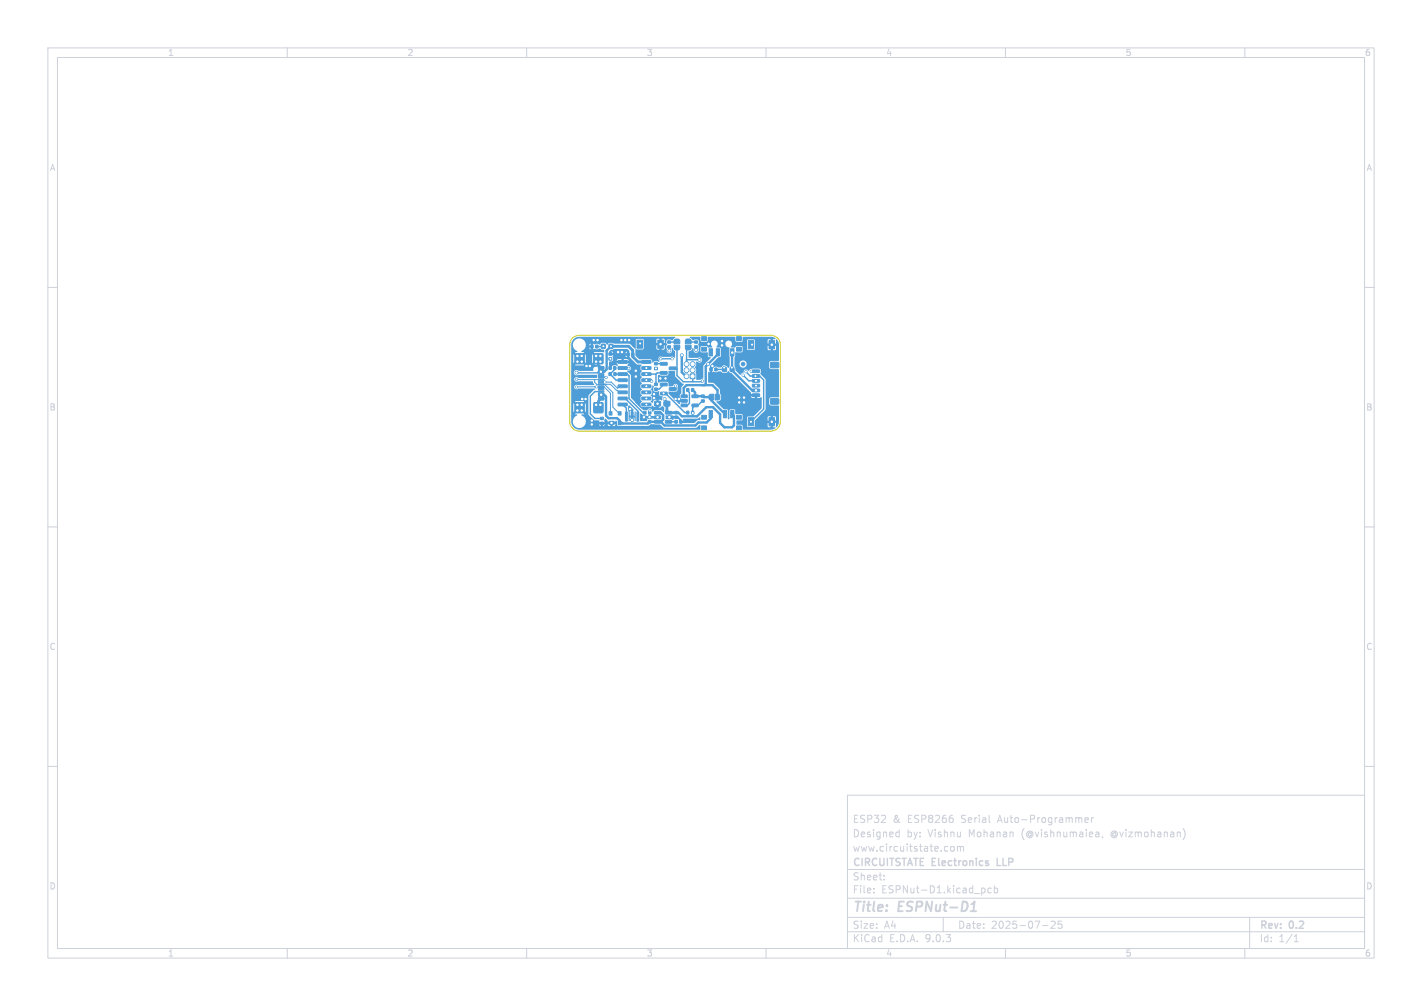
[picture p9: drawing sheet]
<svg xmlns="http://www.w3.org/2000/svg" width="297mm" height="210mm" viewBox="0 0 297 210" stroke-linecap="round" stroke-linejoin="round" font-family="sans-serif">
<g fill="none" stroke="#cdd1da" stroke-width=".21">
<path d="M10 10h277v190h-277zM12 12h273v186h-273zM60 10v2M110 10v2M160 10v2M210 10v2M260 10v2M10 60h2M285 60h2M10 110h2M285 110h2M10 160h2"/>
<path d="M177 166h108v32h-108zM187.4 173.7l.4 .1M187.8 173.2v1.5M187.8 174.6l-.4 .1M198.7 176.8l.3-.1 .3 .3v.4l-.3 .3-.3-.1-.2-.2zM199 170.9v.7M200 176.8l.4-.1 .2 .2M200 176.7v1M200.6 176.9l.2-.2 .4 .1v.9M200.6 176.9v.8M206.7 171.6l.1 .1M226.6 171.2l.7-.1-.1-.3-.4-.1-.2 .2 .1 .7h.5"/>
<path d="M228 170.7v1M228.4 170.7l-.4 .3M229 173.7h.3l.2 .2v.8M229.5 174.6l-.5 .1M229.5 174.1h-.5M230.3 174.6l-.1 .3M247.1 173a1.72 1.72 0 0 1 0 2.3M285 160h2M60 198v2M110 198v2M160 198v2M177 194.5h108"/>
<path d="M177 191.5h108M177 187.5h108M177 181.5h108M182.5 186.3v.1M182.5 185.5v.1M184.7 183.6v.1M184.7 182.8v.1M197 191.5v3M205.5 185.4l.2 .3v.4l-.2 .3M207 185.5l-.4-.1-.3 .3 .2 .6h.5M207.7 185.5l.4-.1 .3 .3-.2 .6h-.5M207.7 184.9v1.5"/>
<path d="M210 198v2M217.7 193.2h1.2M219.5 192.4l.6-.1 .3 .4-.9 1.1h.9M221.7 192.3h-.7v.7l.2-.1h.5l.1 .3-.1 .5-.2 .1-.5-.1M260 198v2M261 191.5v6.5M270.3 196.6h.9M270.3 195.5l.4-.4v1.5"/>
</g>
<path d="M202.7 190.2h1.2M203.1 188.7l.5-.5-.3 2" fill="none" stroke="#cdd1da" stroke-width=".4"/>
<path d="M208.3 179.2v1.5h.7" fill="none" stroke="#cdd1da" stroke-width=".3"/>
<g fill="#4e9dd7" stroke="#4e9dd7" stroke-width=".21">
<path d="M153.8 72.5h1v.8h-1z"/>
<path d="M153.8 70.3h1v.8h-1z"/>
<path d="M146.5 72.5h1v.8h-1z"/>
<path d="M146.5 70.3h1v.8h-1z"/>
<path d="M152.6 72.8h.7v1.5h-.7z"/>
<path d="M149.6 72.8h.7v1.5h-.7z"/>
<path d="M148.1 72.8h.7v1.5h-.7z"/>
<path d="M146.5 83.5h.6v.5h-.6z"/>
<path d="M146.5 82.5h.6v.4h-.6z"/>
<path d="M135.5 85.9h.4v.5h-.4z"/>
<path d="M134.5 85.9h.4v.5h-.4z"/>
<path d="M129.1 75.3h1.8l.1 .5h-1.8z"/>
<path d="M129.1 76.6l1.8-.1 .1 .5-1.8 .1z"/>
<path d="M129.1 77.8h1.8l.1 .5-1.8 .1z"/>
<path d="M129.1 79.1h1.8l.1 .5-1.8 .1z"/>
<path d="M129.1 80.4l1.8-.1 .1 .5-1.8 .1z"/>
<path d="M129.1 81.6h1.8l.1 .5-1.8 .1z"/>
<path d="M129.1 82.9h1.8l.1 .5-1.8 .1z"/>
<path d="M129.1 84.2h1.8l.1 .5h-1.8z"/>
<path d="M134.1 84.2h1.8l.1 .5h-1.9z"/>
<path d="M134.1 82.9h1.8l.1 .5-1.9 .1z"/>
<path d="M134.1 81.6h1.8l.1 .5-1.9 .1z"/>
<path d="M134.1 80.4l1.8-.1 .1 .5-1.9 .1z"/>
<path d="M134.1 79.1h1.8l.1 .5-1.9 .1z"/>
<path d="M134.1 77.8h1.8l.1 .5-1.9 .1z"/>
<path d="M134.1 76.6l1.8-.1 .1 .5-1.9 .1z"/>
<path d="M134.1 75.3h1.8l.1 .5h-1.9z"/>
<path d="M128.2 77.8h.5v.6h-.5z"/>
<path d="M127.2 77.8h.5v.6h-.5z"/>
<path d="M123.4 72.1h.5v.5h-.5z"/>
<path d="M124.4 72.1h.5v.5h-.5z"/>
<path d="M144.4 85.8h.5v.6h-.5z"/>
<path d="M143.4 85.8h.5v.6h-.5z"/>
<path d="M142.3 82.5l1.2-.1v.5l-1.2 .1z"/>
<path d="M142.3 83.4h1.2v.5l-1.2 .1z"/>
<path d="M142.3 84.4l1.2-.1v.5l-1.2 .1z"/>
<path d="M144.6 84.4l1.1-.1 .1 .5-1.2 .1z"/>
<path d="M144.6 82.5l1.1-.1 .1 .5-1.2 .1z"/>
<path d="M143.2 72.1h1.1v.8l-.4 .2-.6-.1-.1-.2z"/>
<path d="M143.2 70.9l.3-.1h.7l.1 .2v.8h-1.1z"/>
<path d="M131.9 73.7h.5v.6h-.5z"/>
<path d="M131 73.7h.4v.6h-.4z"/>
<path d="M133 86h.4v1.9h-.4z"/>
<path d="M131.8 86h.4v1.9h-.4z"/>
<path d="M130.6 86h.4v1.9h-.4z"/>
<path d="M136.7 75.7h.6v.4h-.6z"/>
<path d="M136.7 76.7h.6v.5h-.6z"/>
<path d="M141 87.8h.5v.5h-.5z"/>
<path d="M141.9 87.8h.5v.5h-.5z"/>
<path d="M127.2 74.7h.6v.5h-.6z"/>
<path d="M127.2 73.7h.6v.4h-.6z"/>
<path d="M137.9 80h1.4l.1 .5h-1.4z"/>
<path d="M137.9 81.9h1.4l.1 .5h-1.4z"/>
<path d="M139.8 81l1.4-.1v.5l-1.3 .1z"/>
<path d="M127.2 87.9h1v.7h-1z"/>
<path d="M129.1 87.9h.6v.7h-.6z"/>
<path d="M129.1 85.9h.6v.7h-.6z"/>
<path d="M127.2 85.9h.6v.7h-.6z"/>
<path d="M138.7 83.8h1.2v.9h-1.2z"/>
<path d="M136.8 83.8h1.1v.9h-1.1z"/>
<path d="M146.5 86.7h1v.8h-1z"/>
<path d="M146.5 88.9h1v.8h-1z"/>
<path d="M153.8 86.7h1v.8h-1z"/>
<path d="M153.8 88.9h1v.8h-1z"/>
<path d="M148.1 85.7h.7v1.5h-.7z"/>
<path d="M151.1 85.7h.7v1.5h-.7z"/>
<path d="M152.6 85.7h.7v1.5h-.7z"/>
<path d="M160.6 87.2h1.2v1.7h-1.2z"/>
<path d="M156.3 87.2h1.1v1.7h-1.1z"/>
<path d="M135.4 87.8h.5v.5h-.5z"/>
<path d="M135.4 86.9h.5v.4h-.5z"/>
<path d="M125 76.5h1l.1 .5-1 .1z"/>
<path d="M125 77.3h1l.1 .5-1 .1z"/>
<path d="M125 78.6h1.1v.2l-1 .1z"/>
<path d="M125 79.6h1.1v.2l-1 .1z"/>
<path d="M125 80.1h1.1v.2l-1 .1z"/>
<path d="M125 81.1h1.1v.2l-1 .1z"/>
<path d="M125 82.1h1l.1 .5-1 .1z"/>
<path d="M125 82.9h1l.1 .5-1 .1z"/>
<path d="M125 81.6h1.1v.2l-1 .1z"/>
<path d="M125 80.6h1.1v.2l-1 .1z"/>
<path d="M125 79.1h1.1v.2l-1 .1z"/>
<path d="M125 78.1h1.1v.2l-1 .1z"/>
<path d="M124.1 73.9h1.8v2h-1.8z"/>
<path d="M120.1 73.9h1.9v2h-1.9z"/>
<path d="M124.1 84.1h1.8v2h-1.8z"/>
<path d="M120.1 84.1h1.9v2h-1.9z"/>
<path d="M144.2 78.1h1v1h-1z"/>
<path d="M151 76.7h.7v.9h-.7z"/>
<path d="M152.5 76.7h.8v.9h-.8z"/>
<path d="M137.4 71h1.1v1.7h-1.1z"/>
<path d="M133 71h1.2v1.7h-1.2z"/>
<path d="M149.4 82.3h.7l.2 .2 .1 .6-.2 .3-.8 .1z"/>
<path d="M148.1 82.5l.2-.2h.8v1.2h-.8l-.2-.2z"/>
<path d="M139.5 72.2h.5v.5h-.5z"/>
<path d="M139.5 71.2h.5v.4h-.5z"/>
<path d="M137.9 75.7h1.4l.1 .5h-1.4z"/>
<path d="M137.9 77.6h1.4l.1 .5h-1.4z"/>
<path d="M139.8 76.6h1.3l.1 .5-1.3 .1z"/>
<path d="M160.6 71.1h1.2v1.7h-1.2z"/>
<path d="M156.3 71.1h1.1v1.7h-1.1z"/>
<path d="M125.6 71.9h.8v.8h-.8z"/>
<path d="M127.2 71.9h.8v.8h-.8z"/>
<path d="M143.4 81.1h.5v.6h-.5z"/>
<path d="M144.4 81.1h.5v.6h-.5z"/>
<path d="M157.2 82.2h1.4l.1 .5-1.5 .1z"/>
<path d="M157.2 81.2h1.4l.1 .5-1.5 .1z"/>
<path d="M157.2 80.2h1.4l.1 .5-1.5 .1z"/>
<path d="M157.2 79.2h1.4l.1 .5-1.5 .1z"/>
<path d="M157.2 78.2h1.4l.1 .5-1.5 .1z"/>
<path d="M157.2 77.2h1.4l.1 .5-1.5 .1z"/>
<path d="M160.9 83.3l1.6-.1 .2 .3v.7l-.3 .2h-1.4l-.1-.2z"/>
<path d="M160.9 75.7l1.6-.1 .2 .3v.7l-.3 .2h-1.4l-.1-.2z"/>
<path d="M148.3 76.8h.4v.6h-.4z"/>
<path d="M149.3 76.8h.5v.6h-.5z"/>
<path d="M125.4 87.1h.6v.5h-.6z"/>
<path d="M125.4 88.1h.6v.5h-.6z"/>
<path d="M140.8 72.1h1.2l-.1 .8-.3 .2-.7-.1-.1-.2z"/>
<path d="M140.9 70.8h.9l.2 .2v.8h-1.2v-.8z"/>
<path d="M136.7 81h.6v.5h-.6z"/>
<path d="M136.7 80h.6v.5h-.6z"/>
<path d="M128.2 76.6h.4v.5h-.4z"/>
<path d="M127.2 76.6h.5v.5h-.5z"/>
<path d="M141 85.9h.5v.5h-.5z"/>
<path d="M141 86.9h.5v.4h-.5z"/>
<path d="M136.7 85.9h1.2l.1 .5h-1.2z"/>
<path d="M136.7 86.8h1.2l.1 .5-1.2 .1z"/>
<path d="M136.7 87.8h1.2l.1 .5h-1.2z"/>
<path d="M139 87.8h1.2l.1 .5h-1.2z"/>
<path d="M139 85.9h1.2l.1 .5h-1.2z"/>
<path d="M145.1 72.2h.6v.5h-.6z"/>
<path d="M145.1 71.2h.6v.4h-.6z"/>
<circle cx="143.4" cy="78.6" r=".5"/>
<circle cx="144.7" cy="77.3" r=".5"/>
<circle cx="143.4" cy="77.3" r=".5"/>
<circle cx="144.7" cy="76" r=".5"/>
<circle cx="143.4" cy="76" r=".5"/>
<circle cx="155.2" cy="76" r=".38"/>
<circle cx="154.4" cy="84" r=".3"/>
<circle cx="120.6" cy="85.7" r=".3"/>
<circle cx="121.5" cy="74.3" r=".3"/>
<circle cx="123.2" cy="76.4" r=".3"/>
<circle cx="132" cy="87.7" r=".3"/>
<circle cx="120.6" cy="74.3" r=".3"/>
<circle cx="137.3" cy="87.1" r=".3"/>
<circle cx="124.5" cy="74.3" r=".3"/>
<circle cx="124.5" cy="84.5" r=".3"/>
<circle cx="150.8" cy="71.2" r=".3"/>
<circle cx="125.4" cy="74.3" r=".3"/>
<circle cx="124.5" cy="75.5" r=".3"/>
<circle cx="129.1" cy="73.5" r=".3"/>
<circle cx="127.7" cy="88.3" r=".3"/>
<circle cx="120.6" cy="84.5" r=".3"/>
<circle cx="134.5" cy="87.1" r=".3"/>
<circle cx="137.9" cy="79" r=".3"/>
<circle cx="132.8" cy="77.4" r=".3"/>
<circle cx="120.6" cy="75.5" r=".3"/>
<circle cx="129.8" cy="71" r=".3"/>
<circle cx="124" cy="71" r=".3"/>
<circle cx="154.4" cy="83" r=".3"/>
<circle cx="121.5" cy="85.7" r=".3"/>
<circle cx="155.4" cy="83" r=".3"/>
<circle cx="121.6" cy="83.3" r=".3"/>
<circle cx="148.8" cy="76.4" r=".3"/>
<circle cx="132.8" cy="78.6" r=".3"/>
<circle cx="125.4" cy="84.5" r=".3"/>
<circle cx="161.2" cy="72" r=".3"/>
<circle cx="121.5" cy="75.5" r=".3"/>
<circle cx="136.6" cy="83.1" r=".3"/>
<circle cx="150.8" cy="72.1" r=".3"/>
<circle cx="122.5" cy="76.4" r=".3"/>
<circle cx="121.5" cy="84.5" r=".3"/>
<circle cx="161.2" cy="88" r=".3"/>
<circle cx="139" cy="79" r=".3"/>
<circle cx="138" cy="71.9" r=".3"/>
<circle cx="155.4" cy="84" r=".3"/>
<circle cx="123.6" cy="88.6" r=".3"/>
<circle cx="130.6" cy="71" r=".3"/>
<circle cx="123.6" cy="87.8" r=".3"/>
<circle cx="135.7" cy="87.1" r=".3"/>
<circle cx="131.4" cy="71" r=".3"/>
<circle cx="137.3" cy="84.3" r=".3"/>
<circle cx="148" cy="71.8" r=".3"/>
<circle cx="139.8" cy="87.1" r=".3"/>
<circle cx="122.3" cy="83.3" r=".3"/>
<circle cx="136.6" cy="82.3" r=".3"/>
<circle cx="125.4" cy="75.5" r=".3"/>
<circle cx="129.9" cy="73.5" r=".3"/>
<circle cx="141.8" cy="83.3" r=".3"/>
<circle cx="124.8" cy="71" r=".3"/>
<circle cx="141.1" cy="83.3" r=".3"/>
<circle cx="131.6" cy="85.4" r=".3"/>
<circle cx="120.4" cy="77.8" r=".3"/>
<circle cx="125.5" cy="77.6" r=".3"/>
<circle cx="125.6" cy="82.4" r=".3"/>
<circle cx="127.6" cy="72.3" r=".23"/>
<circle cx="145.4" cy="73.1" r=".3"/>
<circle cx="138.8" cy="83.3" r=".3"/>
<circle cx="139.8" cy="73.2" r=".3"/>
<circle cx="126" cy="72.3" r=".23"/>
<circle cx="146.7" cy="79.5" r=".22"/>
<circle cx="157.1" cy="71.9" r=".22"/>
<circle cx="156.9" cy="77.5" r=".22"/>
<circle cx="120.4" cy="79.2" r=".23"/>
<circle cx="120.4" cy="80.8" r=".23"/>
<circle cx="126.3" cy="79.7" r=".23"/>
<circle cx="124.6" cy="80.8" r=".22"/>
<circle cx="157.8" cy="78.5" r=".23"/>
<circle cx="156.8" cy="88" r=".23"/>
<circle cx="146.1" cy="75.2" r=".3"/>
<circle cx="141.1" cy="80.6" r=".23"/>
<circle cx="155.8" cy="77.6" r=".23"/>
<circle cx="133.7" cy="71.7" r=".22"/>
<circle cx="144.7" cy="86.2" r=".22"/>
<circle cx="152.9" cy="73.6" r=".3"/>
<circle cx="142.4" cy="74.1" r=".3"/>
<circle cx="152.9" cy="76.7" r=".23"/>
<circle cx="157.9" cy="81.5" r=".3"/>
<circle cx="126.6" cy="78.8" r=".23"/>
<circle cx="127.5" cy="74.9" r=".22"/>
<circle cx="140.4" cy="74.9" r=".22"/>
<circle cx="157.9" cy="79.5" r=".22"/>
<circle cx="138" cy="74.9" r=".23"/>
<circle cx="155.2" cy="78.3" r=".22"/>
<circle cx="131.3" cy="76.9" r=".23"/>
<circle cx="157.9" cy="80.5" r=".22"/>
<circle cx="135.7" cy="85.7" r=".22"/>
<circle cx="135" cy="78.1" r=".22"/>
<circle cx="137" cy="76.9" r=".23"/>
<circle cx="135" cy="79.4" r=".22"/>
<circle cx="136.1" cy="79.6" r=".23"/>
<circle cx="138.6" cy="82.1" r=".22"/>
<circle cx="135" cy="76.8" r=".22"/>
<circle cx="135" cy="84.4" r=".22"/>
<circle cx="135" cy="83.2" r=".22"/>
<circle cx="135" cy="81.9" r=".22"/>
<circle cx="135" cy="80.6" r=".22"/>
<circle cx="151.3" cy="76.7" r=".23"/>
<circle cx="147.9" cy="76" r=".3"/>
</g>
<path d="M125 74.9v1.3l.6 .6M125.1 76.3l-1.9 .1M130.1 75.6h-1.7l-1 .9v.3M148.8 76.4l-.3 .3v.4M125.6 83.2l-.6 .6v1.3M131.6 85.4l.4 .4v1.9M134.5 87.1h.1M134.5 87.1h2.8M139.8 87.1h1.8l.6 .6v.4M139.8 87.1h.1M141.8 83.3l.4 .4h.7" fill="none" stroke="#4e9dd7" stroke-width=".4"/>
<g fill="none" stroke="#4e9dd7" stroke-width=".3">
<path d="M125.6 77.6h-.6l-.2 .2h-4.4M125.6 78.8h1M126 72.3h-1.4M128.4 76.8v.3l-1 1 1.3 1.3h1.4M128.4 78.1h2.6l.4 .3v4.8l2.9 3h.4M130.1 76.8l1.2 .1M132.8 78.6v5.3l1.2 1.2h3l.3-.3v-.5M135 79.4h1.1v.2M135 78.1h2M137 78.1v2.1M137 75.9h1.6M138 74.9h2.4"/>
<path d="M138.6 77.8h-1.3l-.3 .3M139.7 72.4l.1 .8M140.5 76.9l.9 .1M141.4 72.6h.1M141.4 71.3l-.2 .1h-1.5M141.4 72.6v5.8l1.3 1.3h3.9l.1-.2M143.4 75.1l2.7 .1M143.4 76h.1M143.7 72.6l-.3 .3v3.1M143.7 71.3l.2 .1h1.5M144.7 78.6v1.1M145.4 72.4v.7"/>
<path d="M149.5 77.1h1.8M151.3 77.1h.1M155.2 78.3l1.2 1.2h1.5M155.8 77.6l.9 .9h2l.8 .8v6.1l-2.7 2.6M156.9 77.5h1M125.6 81.8h-1.3l-1 .9v3.7l1 1h1.4M130.1 84.4l.7 .8v1.8M130.1 83.2h.5l2.6 2.6v1.2M135.7 85.7v.5M138.6 80.3l-1 .9h-.6M138.6 82.2h.4l4 3.9h.6M138.8 83.3l.5 .5v.5"/>
<path d="M139.6 88.1h1.6M140.5 81.2h.1M141.1 80.6l-.6 .6M143.6 81.4l.4 .6v2.2l-.4 .4h-.7M146.8 83.7l-1 .9h-.6l-.5 .5v1"/>
</g>
<path d="M127.6 72.3l-.9 .9v3.9l-.5 .5h-.6M142.4 74.2v3.5l1 .9M142.4 74.1v.1M149.9 73.6v.4l-2.5 2.5v3.7l-.2 .2M152.9 73.6v3.7l4.2 4.2h.8M125.6 82.4h.6l.4 .4v4l.5 .5h1.8l.5 .5v.5l.6 .1h5.3l.4-.3h2.3M137.3 86.2h.7l.5 .5v.9l-.5 .5M141.2 86.1h.5l.7 .8h3.2l1.9-1.9h1.4l1.5 1.5v1.8l.9 .9h1.6l.4-.4v-2l-.4-.3M142.9 82.7l-.1-1.7 .6-.6h5.4l1.1 1.1v1.4M144.7 81.4l.5 .5v.8h1.6l.2 .2h1.6v.7l2.8 2.9M148.4 86.5v.9l-.8 .8h-1.7l-.7 .6h-6.4l-.8-.7" fill="none" stroke="#4e9dd7" stroke-width=".5"/>
<path d="M127.6 72.3h3.7l.9 .9v1.3l1.1 1.1h1.7M139.3 84.3v1.5l.3 .4h1.6M141.2 86.1v.1" fill="none" stroke="#4e9dd7" stroke-width=".6"/>
<path d="M120.4 79.2l5.2 .1M124.2 79.3v.5l.5 .5 2.8-.1 1.9 1.7h.7M125.6 79.8h2.1l1.3 1.2M120.4 80.8h5.8l1.3 1.3v4.2M124.5 80.8h.1M125.6 80.3h.7l1.7 1.6v3.1l1.4 1.3M126.1 80.3h.1M129 81h.1M130.1 80.6h-.7l-.4 .4" fill="none" stroke="#4e9dd7" stroke-width=".21"/>
<g fill="#4e9dd7">
<path d="M119.9 70.7l.4-.2 .7-.2h20v.2l-.5 .5-1-.1-.3 .1v1.8a.67 .67 0 0 0 .2 .7 .67 .67 0 0 0 .7 .1l.3-.5a.25 .25 0 0 1-.2-.3 .25 .25 0 0 1 .3-.1l.5 .7-.1 1.3-.5-.3-2.2 .1a.52 .52 0 0 0-.6 .2 .52 .52 0 0 0 .2 .7l-.3 .1-.7-.1-.4 .3-.2-.1a.47 .47 0 0 0-.3-.6h-2.4l-.8-.8v-1.2h1.5l.2-.3h2.7l.2 .3h1.3l.2-.2v-.7h-.6v.9h-.5v-.9h-.6v.6h-2.7v-1.7h2.7v.6h1.7l-.1-.9h-.5v.9h-.5v-.9h-.4l-.2 .3h-2.7l-.2-.3-1.3 .1-.1 .2v1.7l-.2 .1-1.2-1.1h-3.2l-.9-.1-.5 .4-.5-.4h-.6l-.4 .3-.5-.1-.7 .1-.2-.2v1.3l.3-.2 .6 .1a.58 .58 0 0 1 .9 .1l.5 .1-.1 .5h-2.1l1.1 1.1-.1 .2 .1 .3-1.1 1 .7 .1v.1a.79 .79 0 0 0-.8 1h-3.1a.56 .56 0 0 0-.8 0 .56 .56 0 0 0 0 .8 .56 .56 0 0 0 .8 0h3.8l.2 .3-.2 .4h-3.8a.49 .49 0 0 0-.7-.1 .49 .49 0 0 0-.1 .7 .49 .49 0 0 0 .7 .1h3l.4 .7-3.5 .1a.49 .49 0 0 0-.6 .2 .49 .49 0 0 0 .2 .7 .49 .49 0 0 0 .6-.2h3.5v.2l-.3 .1-1.1 1.2v3.9l1.1 1.2 1.2 .1-.1 .3h1.2l-.1-.3 .2-.4 .5 .4v.2h1.6l.2-.2 .2 .2v.7l.2 .2h6.3l.5-.3h.7h1.3l.8 .7h6.6l.8-.6 .2 .1-.1 .9h-25.2a1.71 1.71 0 0 1-1.7-1.8h.3v.2a1.35 1.35 0 0 0 1.1 1.2 1.35 1.35 0 0 0 1.5-.7h2.9l.4 .3h.5l.3-.2h.6l.3 .2h1.1l.2-.2v-.2h-.5v.4h-.5v-.4h-.6v.2l-.9-.1v.3h-.5v-.3h-3.3l.1-.1a1.48 1.48 0 0 0-.9-1.9l.6-.2-1-.9-.9 .9 .4 .1 .1 .2-.6 .4-.4 .8h-.3v-3.7h.4l.1 1.8 .9-.9h.7l1 .9-.1-1.8-.9 .9h-.7l-.9-.9h-.5v-.4h.8l.9 1 1-1h-2.7v-7.6h2.7l-1-1-.9 1h-.8v-2.2h.4l.1 1.8 .9-.9h.7l.9 .9 .1-1.8h1.3v1.8l.9-.9-.9-.9h-1.4l-.9 .9h-.7l-.9-.9h-.5v-2.1h.3v.2a1.59 1.59 0 0 0 1 1.3l-.5 .2 .9 .9 1-.9-.6-.2 .8-.8h.9l.3 .4v-.4h-1.2l.2-.5h1v-.4l-.3 .4h-.7v-.2a1.35 1.35 0 0 0-1.4-1.3 1.35 1.35 0 0 0-1.4 1.3h-.3v-.2z"/>
<path d="M144.1 70.3h2.1l.2 1h1.2l.2-.1 .1-.9h5.6l.3 1h1.1l.2-.2h.9v1.7l.2 .3h1.2l.3-.2h2.6l.3 .2h1.2l.3-.2v-.7h-.7v.9h-.5v-.9h-.6v.7h-2.6v-1.8h2.6v.6h.6v-.9h-.3l-.3 .3h-2.6l-.3-.2h-1.2l-.2 .2h-.9l.1-.8h6l.8 .3-.1 .2h-.5v.9h.7v-.9l.4 .5 .2 .7v3.3l-1.7 .1-.4 .4v.9l.3 .3 1.8 .1v5.8l-1.7 .1-.4 .4v.9l.3 .3 1.8 .1v3.5l-.4 .9h-.3l.1-.8h-.7v.9h.5l.1 .1-.5 .3-6.3 .1-.2-1-1.2-.2 .1-.7h1l.2-.2-.1-1.1h-1.3l-.2-1h-1l-.2 .2 .1 1.7-.3 .1-.1-1.9-.1-.1-.8-.1-1.4-1.4v-.2a.7 .7 0 0 0 .9-.6v-.4h6.2l.4 .3h.4v-.3h-7l-.2-.6-.1-1-1.3-1.3-1.1-.1v-2.1l.1-.1 .3 .1v-1.2h.5v1.2l.2-.1 .7 .1 .9-.2 .4 .4h.6l.6-.4 .3 .3 .3 .1 4 4v.4h1l.1 .2 .2 .1v.5l1-.2v2.3l-1.7 1.7-1.3 .1v2.1h1.3l.3-.2h2.6l.3 .3h.3v-.9h-.6v.6h-2.6v-1.1l.6-.7h2v.7h1.8v-.7l-.3-.2h-.4v.9h-.5v-.9h-.3l-.3 .2h-2l1.6-1.7v-6.1l-1.1-1.2 .1-.8-.1-.3h-1.7l-.5 .1-.3 .3a.57 .57 0 0 0-.6-.3 .57 .57 0 0 0-.4 .7l-.7 .5-1-1-.2-1.2h1l.1 .1a.75 .75 0 0 0 1.2 .3 .75 .75 0 0 0-.2-1.2 .75 .75 0 0 0-1.1 .8h-1l.1-2.5 .2-.1h1.3l.1-1.1-.2-.1h-1.1l-.3 .3-.9-.1a.71 .71 0 0 0 .3-1 .71 .71 0 0 0-1-.2 .71 .71 0 0 0-.2 .9l.7 .4v3.8l-.2 .4-.2-.1a.72 .72 0 0 0-1.3 0h-.7l-.6-.1-.3 .1-.8-.2 1.7-1.9 .5-.2v-1.7l-.9-.2a.71 .71 0 0 0 .3-1 .71 .71 0 0 0-1-.2 .71 .71 0 0 0-.2 .9l.1 .2-.1 .2h-.8l-.3-.3h-1.1l-.2 .1 .1 1.1h1.4l.1 .9 .6 .3-1.6 1.6v2.7l-.6 .3h-.9l-.1-1.5a1.16 1.16 0 0 0-.1-1.2l.2-.5-.1-.5 .3-.1a.57 .57 0 0 0 .8 .2 .57 .57 0 0 0 .2-.8 .57 .57 0 0 0-.8-.2h-1.9l-.1-1.3a.79 .79 0 0 0 .8-.7h.2a.66 .66 0 0 0 .2 .7 .66 .66 0 0 0 .7 .1l.3-.3v-.9l-.2-.4 .2-.3-.1-.6-.3-.1-1 .1-.5-.5z"/>
<path d="M142.2 87.9l.6-.1-.2-.3 .1-.1h3l.4-.3 .2 .1v.5h-.6l-.7 .6h-2.7z"/>
<path d="M131.3 84.6h.2l.9 1-.2 .1v1.1h.3v-.8h.3l-.1 1.9-.2-.1v-.6h-1v.6h-.2v-1.8h.2v.8h.3v-1.1l-.3 .3h-.2l-.1-.2-.1-.9z"/>
<path d="M133.7 86.3l1.4 .5 2.1 .1 .1 .3-.1 .2-2.1-.1 .1 .3-.2 .3h-1.2l-.1-.1z"/>
<path d="M139 86.8l1.5-.1 .1 .1 .6 .1v.3l-.6 .1v.4l-.4-.2h-1.1l-.1-.1z"/>
<path d="M136.2 80.5h.2l.2 .2-.2 .4 .1 .5 .7 .2a.24 .24 0 0 1 .3-.1 .24 .24 0 0 1 .1 .3l.1 .5 .7 .3-.2 .8-.6-.1v1.6l.4-.1 .4-.2 .3 .3v.9l-.8-.4h-1.2l-.4 .3-.2-.5-.3-.2v-.2l.5-.3 .4 .3 .4 .1v-1.6a.87 .87 0 0 0-.9 .6l-.3-.3 .3-.4v-.5l-.3-.4 .3-.3v-.5l-.3-.4 .3-.4z"/>
<path d="M133.9 85h1.7l.1 .1-.6 .6-.8-.1-.4-.4z"/>
<path d="M127.3 73.3l.3-.3 .6-.2 2.9 .1 .4 .4-.1 1.3 1.5 1.4 1.1 .2-.2 .4v.6a.26 .26 0 0 1 .3 .3 .26 .26 0 0 1-.3 .2v.8a.26 .26 0 0 1 .3 .2 .26 .26 0 0 1-.3 .3v.8a.25 .25 0 0 1 .3 .2 .25 .25 0 0 1-.3 .3v.7a.27 .27 0 0 1 .3 .3 .27 .27 0 0 1-.3 .3v.7a.25 .25 0 0 1 .3 .2 .25 .25 0 0 1-.3 .3v.8a.26 .26 0 0 1 .3 .2 .26 .26 0 0 1-.3 .3v.7l-.1 .1-1.9-1.9v-4.6l-.8-1a.55 .55 0 0 0 .8-.4 .55 .55 0 0 0-.7-.7l-.1-.1 .3-.4h-2.5l.3 .4-.1 .2-1.3-.2v.6h-.4v-1.3l.7-.2h3.3l-.4-.3h-.6v.3h-.5v-.3h-.7l-.3 .3h-.8v-.5l-.1-.4 .1-.2h2.6l.3 .4v-.4h-2.9l-.5-.1v-.2l-.3-.1 3.7-.1v-.3l-.3 .3h-3.4h.9l-.4-.4v.4h-.5z"/>
<path d="M137.4 78.3l1.9 .1 .3-.3v-.7l1.4 .1 .1 1.1 1.7 1.6-.5 .6v1.3l-.3 .4 .1 .7-.2 .2 .9 .1 .1 .3-.1 .1h-.9l.2 .3-.2 .2-2.3-2.3 .1-.4h1.6l.2-.7a.56 .56 0 0 0-.2-.8 .56 .56 0 0 0-.8 .4l-.8 .1-.1-.7-.2-.3h-1.4l-.5 .2-.1-.2z"/>
<path d="M125.2 83h.4l.1 .4-.7 .6-.3-.3 .5-.5z"/>
<path d="M124.7 76.2l.3-.2 .6 .5v.5h-.4v-.2z"/>
</g>
<path d="M119.6 70.6l.6-.4 .8-.2h40a2 2 0 0 1 2 2v16a2 2 0 0 1-2 2h-40a2 2 0 0 1-2-2v-16l.1-.7z" fill="none" stroke="#c2c200" stroke-width=".21"/>
<g fill="#fff" stroke="#fff" stroke-width=".21">
<circle cx="154.4" cy="84" r=".15"/>
<circle cx="120.6" cy="85.7" r=".15"/>
<circle cx="121.5" cy="74.3" r=".15"/>
<circle cx="123.2" cy="76.4" r=".15"/>
<circle cx="132" cy="87.7" r=".15"/>
<circle cx="120.6" cy="74.3" r=".15"/>
<circle cx="137.3" cy="87.1" r=".15"/>
<circle cx="124.5" cy="74.3" r=".15"/>
<circle cx="124.5" cy="84.5" r=".15"/>
<circle cx="150.8" cy="71.2" r=".15"/>
<circle cx="125.4" cy="74.3" r=".15"/>
<circle cx="124.5" cy="75.5" r=".15"/>
<circle cx="129.1" cy="73.5" r=".15"/>
<circle cx="127.7" cy="88.3" r=".15"/>
<circle cx="120.6" cy="84.5" r=".15"/>
<circle cx="134.5" cy="87.1" r=".15"/>
<circle cx="137.9" cy="79" r=".15"/>
<circle cx="132.8" cy="77.4" r=".15"/>
<circle cx="120.6" cy="75.5" r=".15"/>
<circle cx="129.8" cy="71" r=".15"/>
<circle cx="124" cy="71" r=".15"/>
<circle cx="154.4" cy="83" r=".15"/>
<circle cx="121.5" cy="85.7" r=".15"/>
<circle cx="155.4" cy="83" r=".15"/>
<circle cx="121.6" cy="83.3" r=".15"/>
<circle cx="148.8" cy="76.4" r=".15"/>
<circle cx="132.8" cy="78.6" r=".15"/>
<circle cx="125.4" cy="84.5" r=".15"/>
<circle cx="161.2" cy="72" r=".15"/>
<circle cx="121.5" cy="75.5" r=".15"/>
<circle cx="136.6" cy="83.1" r=".15"/>
<circle cx="150.8" cy="72.1" r=".15"/>
<circle cx="122.5" cy="76.4" r=".15"/>
<circle cx="121.5" cy="84.5" r=".15"/>
<circle cx="161.2" cy="88" r=".15"/>
<circle cx="139" cy="79" r=".15"/>
<circle cx="138" cy="71.8" r=".15"/>
<circle cx="155.4" cy="84" r=".15"/>
<circle cx="123.6" cy="88.6" r=".15"/>
<circle cx="130.6" cy="71" r=".15"/>
<circle cx="123.6" cy="87.8" r=".15"/>
<circle cx="135.7" cy="87.1" r=".15"/>
<circle cx="131.4" cy="71" r=".15"/>
<circle cx="137.3" cy="84.3" r=".15"/>
<circle cx="148" cy="71.8" r=".15"/>
<circle cx="139.8" cy="87.1" r=".15"/>
<circle cx="122.3" cy="83.3" r=".15"/>
<circle cx="136.6" cy="82.3" r=".15"/>
<circle cx="125.4" cy="75.5" r=".15"/>
<circle cx="129.9" cy="73.5" r=".15"/>
<circle cx="141.8" cy="83.3" r=".15"/>
<circle cx="124.8" cy="71" r=".15"/>
<circle cx="141.1" cy="83.3" r=".15"/>
<circle cx="131.6" cy="85.4" r=".15"/>
<circle cx="120.4" cy="77.8" r=".15"/>
<circle cx="125.5" cy="77.6" r=".15"/>
<circle cx="125.6" cy="82.4" r=".15"/>
<circle cx="127.6" cy="72.3" r=".1"/>
<circle cx="145.4" cy="73.1" r=".15"/>
<circle cx="138.8" cy="83.3" r=".15"/>
<circle cx="139.8" cy="73.2" r=".15"/>
<circle cx="126" cy="72.3" r=".1"/>
<circle cx="146.7" cy="79.5" r=".1"/>
<circle cx="157.1" cy="71.9" r=".1"/>
<circle cx="156.9" cy="77.5" r=".1"/>
<circle cx="120.4" cy="79.2" r=".1"/>
<circle cx="120.4" cy="80.8" r=".1"/>
<circle cx="126.3" cy="79.7" r=".1"/>
<circle cx="124.6" cy="80.8" r=".1"/>
<circle cx="157.8" cy="78.5" r=".1"/>
<circle cx="156.8" cy="88" r=".1"/>
<circle cx="146.1" cy="75.2" r=".15"/>
<circle cx="141.1" cy="80.6" r=".1"/>
<circle cx="155.8" cy="77.6" r=".1"/>
<circle cx="133.7" cy="71.7" r=".1"/>
<circle cx="144.7" cy="86.2" r=".1"/>
<circle cx="152.9" cy="73.6" r=".15"/>
<circle cx="142.4" cy="74.1" r=".15"/>
<circle cx="152.9" cy="76.7" r=".1"/>
<circle cx="157.9" cy="81.5" r=".15"/>
<circle cx="126.6" cy="78.8" r=".1"/>
<circle cx="127.5" cy="74.9" r=".1"/>
<circle cx="140.4" cy="74.9" r=".1"/>
<circle cx="157.9" cy="79.5" r=".1"/>
<circle cx="138" cy="74.9" r=".1"/>
<circle cx="155.2" cy="78.3" r=".1"/>
<circle cx="131.3" cy="76.9" r=".1"/>
<circle cx="157.9" cy="80.5" r=".1"/>
<circle cx="135.7" cy="85.7" r=".1"/>
<circle cx="135" cy="78.1" r=".1"/>
<circle cx="137" cy="76.9" r=".1"/>
<circle cx="135" cy="79.4" r=".1"/>
<circle cx="136.1" cy="79.6" r=".1"/>
<circle cx="138.6" cy="82.1" r=".1"/>
<circle cx="135" cy="76.8" r=".1"/>
<circle cx="135" cy="84.4" r=".1"/>
<circle cx="135" cy="83.2" r=".1"/>
<circle cx="135" cy="81.9" r=".1"/>
<circle cx="135" cy="80.6" r=".1"/>
<circle cx="151.3" cy="76.7" r=".1"/>
<circle cx="147.9" cy="76" r=".15"/>
<circle cx="152.2" cy="71.8" r=".45"/>
<circle cx="149.2" cy="71.8" r=".45"/>
<circle cx="121" cy="88" r="1.1"/>
<circle cx="121" cy="72" r="1.1"/>
<circle cx="149.2" cy="88.2" r=".45"/>
<circle cx="152.2" cy="88.2" r=".45"/>
<circle cx="124.5" cy="77.1" r=".33"/>
<circle cx="124.5" cy="82.9" r=".33"/>
<circle cx="144.7" cy="78.6" r=".33"/>
<circle cx="143.4" cy="78.6" r=".33"/>
<circle cx="144.7" cy="77.3" r=".33"/>
<circle cx="143.4" cy="77.3" r=".33"/>
<circle cx="144.7" cy="76" r=".33"/>
<circle cx="143.4" cy="76" r=".33"/>
</g>
<g font-size="2.8" fill="#cdd1da">
<text x="178" y="190.9">Title:</text>
<text x="187.7" y="190.9">ESPNut-D1</text>
</g>
<g font-size="2.1" fill="#cdd1da">
<text x="178" y="172">ESP32</text>
<text x="186.4" y="172">&amp;</text>
<text x="189.6" y="172">ESP8266</text>
<text x="200.9" y="172">Serial</text>
<text x="208.7" y="172">Auto-Programmer</text>
<text x="178" y="178">www.circuitstate.com</text>
<text x="178" y="175">Designed</text>
<text x="189.4" y="175">by:</text>
<text x="193.9" y="175">Vishnu</text>
<text x="202.5" y="175">Mohanan</text>
<text x="213.6" y="175">(@vishnumaiea,</text>
<text x="232.4" y="175">@vizmohanan)</text>
<text x="178" y="184">Sheet:</text>
<text x="178" y="181.2">CIRCUITSTATE Electronics</text>
<text x="208.9" y="181.2">LLP</text>
<text x="178" y="186.7">File:</text>
<text x="184.1" y="186.7">ESPNut-D1.kicad_pcb</text>
<text x="178" y="196.9">KiCad</text>
<text x="178" y="194.1">Size:</text>
<text x="184.7" y="194.1">A4</text>
<text x="185.7" y="196.9">E.D.A.</text>
<text x="193.3" y="196.9">9.0.3</text>
<text x="200" y="194.1">Date:</text>
<text x="207" y="194.1">2025-07-25</text>
<text x="263" y="194.3">Rev:</text>
<text x="263" y="196.9">Id:</text>
<text x="267.1" y="196.9">1/1</text>
<text x="269.4" y="194.3">0.2</text>
</g>
<g font-size="1.8" fill="#cdd1da">
<text x="35" y="11.9">1</text>
<text x="85" y="11.9">2</text>
<text x="135" y="11.9">3</text>
<text x="185" y="11.9">4</text>
<text x="235" y="11.9">5</text>
<text x="285" y="11.9">6</text>
<text x="10.3" y="35.9">A</text>
<text x="285.4" y="35.9">A</text>
<text x="10.3" y="85.9">B</text>
<text x="285.3" y="85.9">B</text>
<text x="10.3" y="135.9">C</text>
<text x="285.3" y="135.9">C</text>
<text x="10.3" y="185.9">D</text>
<text x="285.3" y="185.9">D</text>
<text x="35" y="199.9">1</text>
<text x="85" y="199.9">2</text>
<text x="135" y="199.9">3</text>
<text x="185" y="199.9">4</text>
<text x="235" y="199.9">5</text>
<text x="285" y="199.9">6</text>
</g>
</svg>
